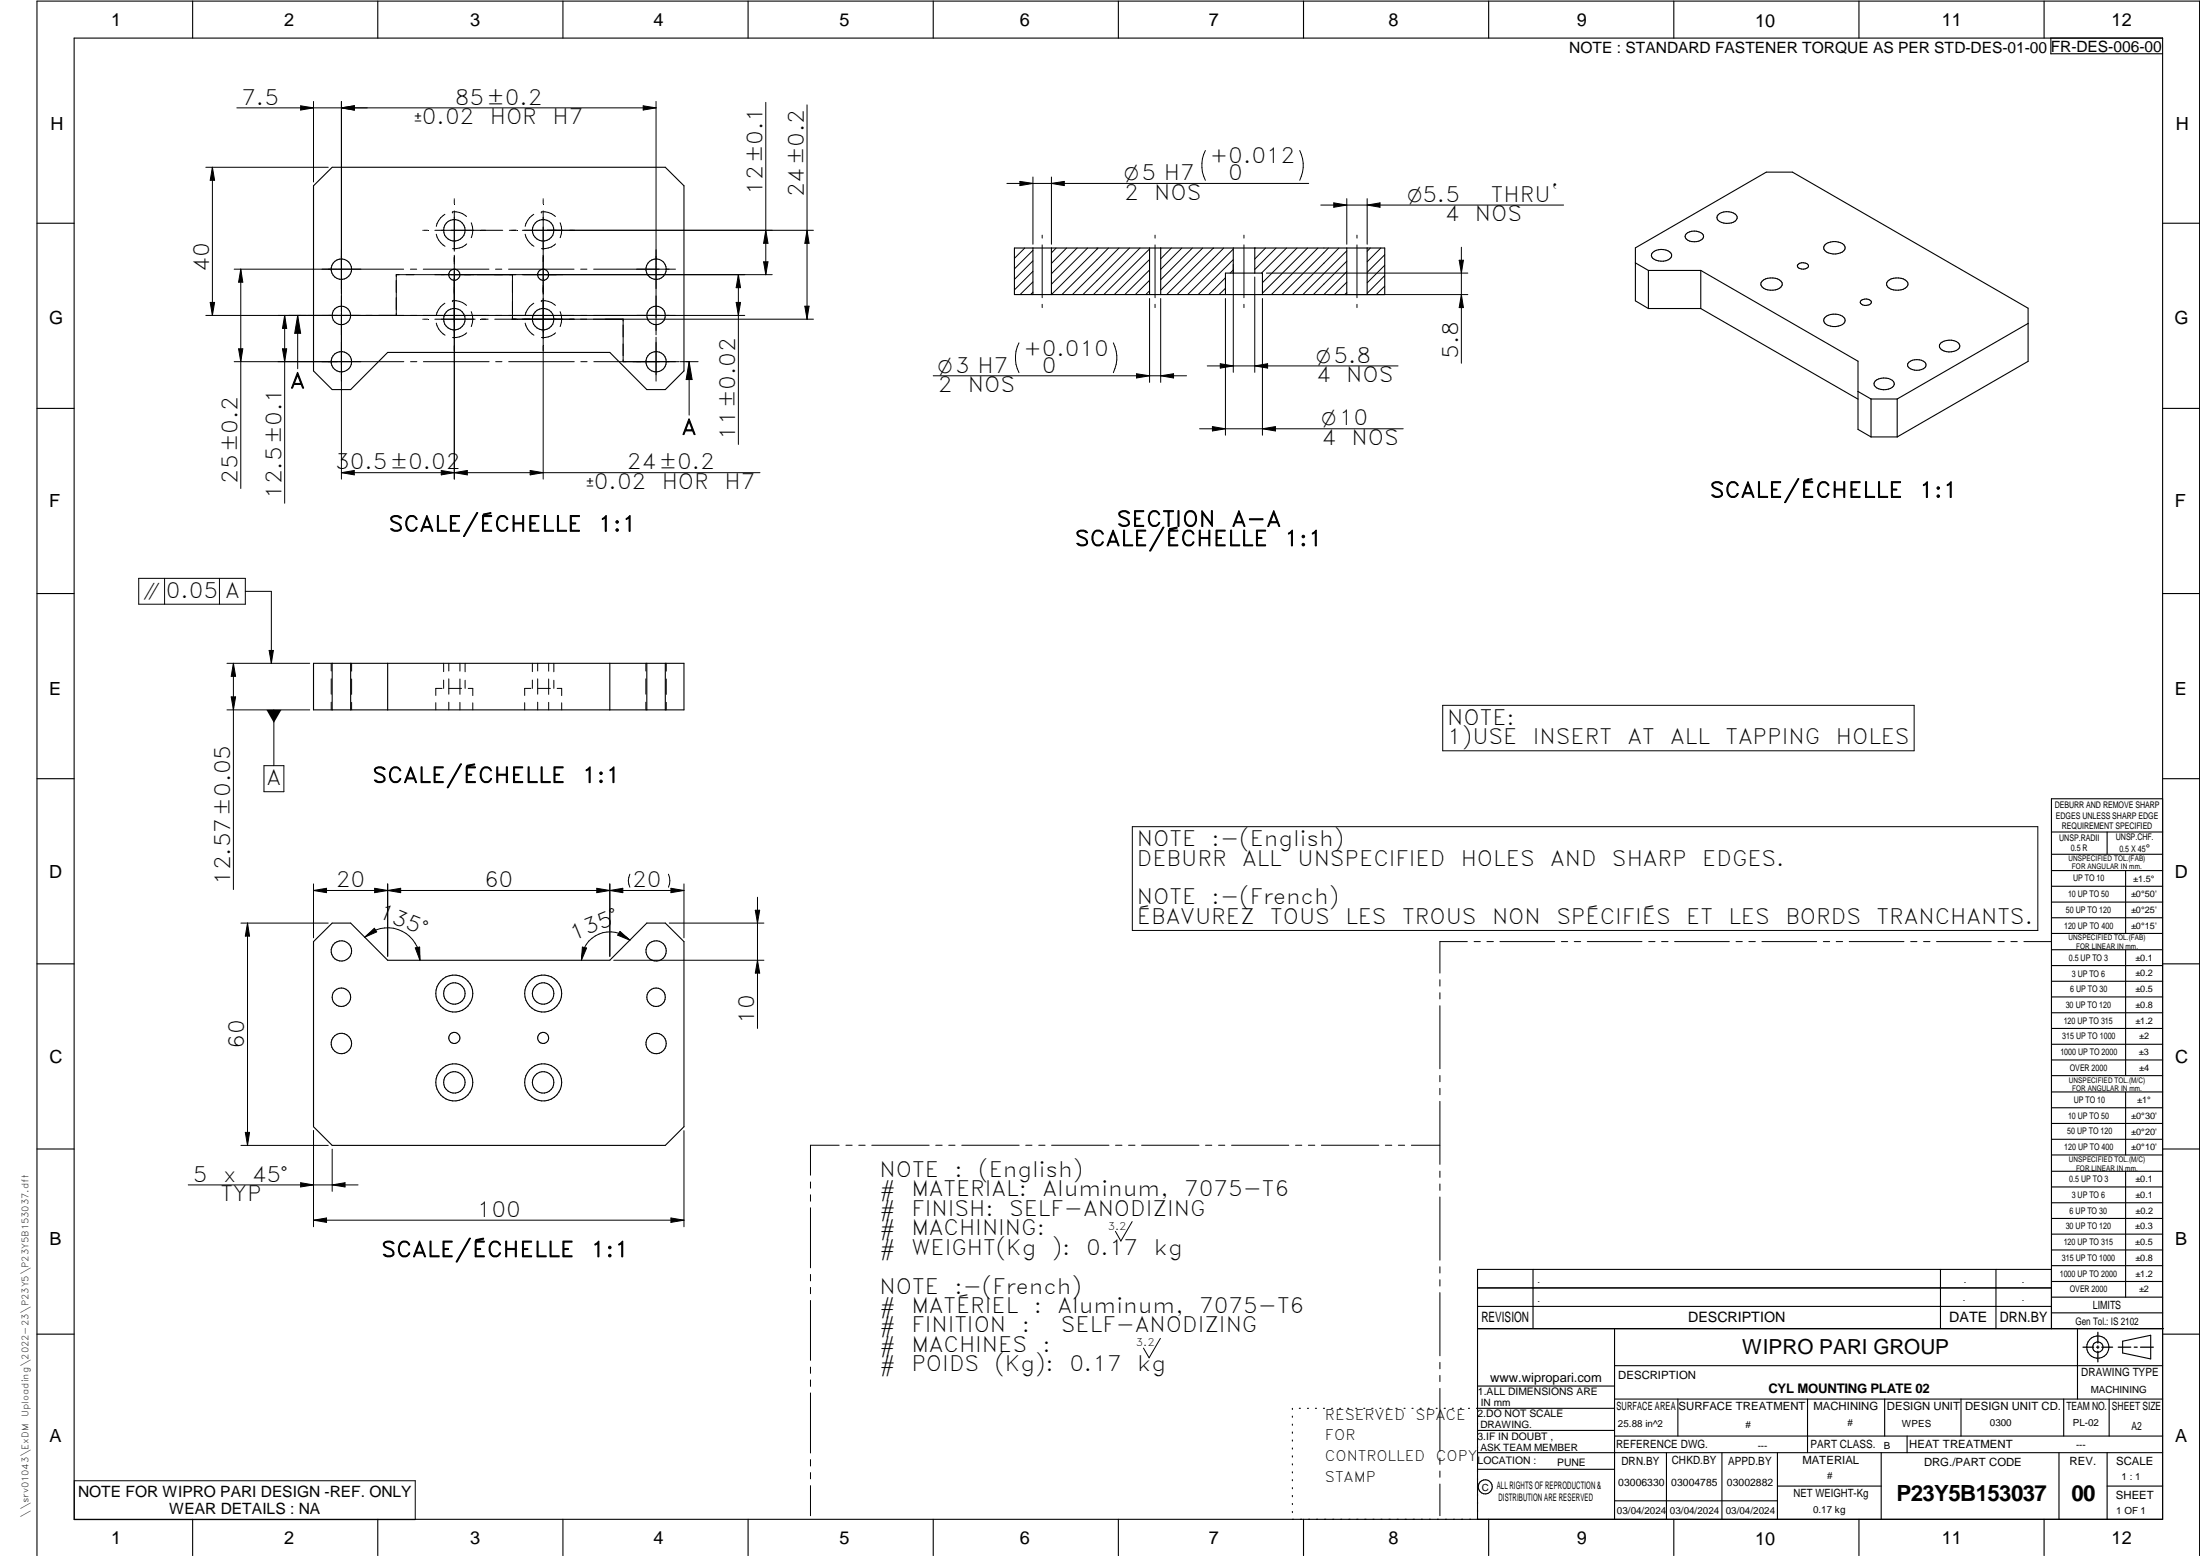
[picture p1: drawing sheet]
<svg xmlns="http://www.w3.org/2000/svg" width="594mm" height="420mm" viewBox="0 0 594 420" stroke-linecap="round" stroke-linejoin="round" font-family="sans-serif">
<g fill="none" stroke="#000" stroke-width=".3">
<path d="M20 10.3h564v400h-564zM52 .3v10M102 .3v10M152 .3v10M202 .3v10M252 .3v10M302 .3v10M352 .3v10M402 .3v10M452 .3v10M502 .3v10M552 .3v10"/>
<path d="M553.8 10.3v4.2h30.2M84.7 50.2l5-5h90l5 5v50l-5 5h-5l-10-10h-60l-10 10h-5l-5-5zM464 58a3.5 3.5 0 0 1 5.1 .5 1.92 1.92 0 0 1-2.2 1.8 3.2 3.2 0 0 1-3.2-1.2v-.8zM10 60.3h10M273.9 67h100v12.5h-100zM278.9 67v12.5M283.9 67v12.5M310.4 67v12.5M313.4 67v12.5M333 67v6.7M338.8 67v6.7M340.9 79.5v-5.8h-10v5.8"/>
<path d="M363.7 67v12.5M369.2 67v12.5M441.6 71l3.5 2M445.1 73h14.2M445.1 73v10.3M446.3 68.2a3.5 3.5 0 0 1 5.1 .5 1.98 1.98 0 0 1-2.2 1.8h-.7a2.42 2.42 0 0 1-2.6-1.5zM455.4 63.1a3.4 3.4 0 0 1 4.5 .4 1.57 1.57 0 0 1-1.7 1.7 2.56 2.56 0 0 1-3.2-1.4zM459.3 73l42.4 24.5v18.5l3.5 2M459.3 73v10.3M475.8 75.9a3.9 3.9 0 0 1 5.4 .4 1.74 1.74 0 0 1-1.8 2l-.7 .1a2.82 2.82 0 0 1-3.2-1.7zM485.7 71.3a1.69 1.69 0 0 1 2.7 .7 1.81 1.81 0 0 1-3.1-.2zM492.8 66.1a3.9 3.9 0 0 1 5.4 .4 1.69 1.69 0 0 1-1.8 2 3 3 0 0 1-3.9-1.6z"/>
<path d="M509.7 75.9a4 4 0 0 1 5.4 .4 1.74 1.74 0 0 1-1.8 2l-.7 .1a2.73 2.73 0 0 1-3.2-1.7zM584 60.3h10M445.1 83.3l-3.5-2.1v-14.3l35.4-20.4h7l63.7 36.7v14.4l-35.4 20.4M445.1 83.3h14.2M459.3 83.3l42.4 24.5M492.8 85.7a3.9 3.9 0 0 1 5.4 .4 1.69 1.69 0 0 1-1.8 2 2.99 2.99 0 0 1-3.9-1.6zM502.4 81.3a1.95 1.95 0 0 1 2.9 .1 1.69 1.69 0 0 1-2.6 .7l-.4-.5zM515.4 97.8a3.4 3.4 0 0 1 4.6 .4 1.23 1.23 0 0 1-1.1 1.6 3.3 3.3 0 0 1-3.7-.9v-.7zM524 92.7a3.9 3.9 0 0 1 5 .2 1.42 1.42 0 0 1-1.4 2 2.96 2.96 0 0 1-3.9-1.5zM547.7 87.3l-35.4 20.4M10 110.3h10M501.7 105.7l3.5 2"/>
<path d="M505.2 107.7h7.1M505.2 107.7v10.3M505.2 118h7.1M506.4 102.9a3.8 3.8 0 0 1 4.9 .2 1.42 1.42 0 0 1-1.4 2 2.94 2.94 0 0 1-3.9-1.5zM512.3 107.7v10.3M584 110.3h10M10 160.3h10M84.7 179.1h100v12.6h-100zM89.7 179.1v12.6M94.7 179.1v12.6M104.7 179.1v12.6M164.7 179.1v12.6"/>
<path d="M174.7 179.1v12.6M179.7 179.1v12.6M584 160.3h10M10 210.3h10M584 215.7h-30v143.1M584 210.3h10M554 224.7h30M554 230.7h30M554 235.1h30M554 239.3h30M569 224.7v6M574 235.1v17"/>
<path d="M84.7 254.3l5-5h5l10 10h60l10-10h5l5 5v49.9l-5 5.1h-90l-5-5.1zM554 243.6h30M554 247.8h30M554 252.1h30M554 256.5h30M574 256.5v33.9M10 260.3h10M554 260.7h30M554 265h30M554 269.2h30M554 273.5h30M554 277.7h30"/>
<path d="M584 260.3h10M554 282h30M554 286.2h30M554 290.4h30M554 294.9h30M554 299.1h30M574 294.9v17M10 310.3h10M554 303.4h30M554 307.6h30M554 311.9h30M554 316.3h30"/>
<path d="M574 316.3v34M584 310.3h10M554 320.5h30M554 324.8h30M554 329h30M554 333.2h30M554 337.5h30M399 358.8h185.2M399 352.8h155M399 347.8h155M414 342.8v16M436 358.8v51.5"/>
<path d="M524 342.8v16M539 342.8v16M554 341.8h30M554 346h30M554 350.3h30M554 354.5h30M554 342.8h-155v67.5M561 358.8v19M10 360.3h10M399 374.3h37M436 377.8h148M453.1 377.8v10"/>
<path d="M488.1 377.8v14.5M508.9 377.8v10M529.5 377.8v10M557.3 377.8v10M569.5 377.8v10M573.2 362.2l7.6-1.6v6.3l-7.6-1.6zM584 368.8h-148M584 360.3h10M349 380.3v.3M349 382.4v.3M349 384.6v.3M349 386.7v.3"/>
<path d="M349 388.8v.3M349 391v.3M349 393.1v.3M349 395.3v.3M349 397.4v.3M349 399.5v.3M350.9 380.3h.2M353.1 380.3h.2M355.2 380.3h.3M357.4 380.3h.3M359.6 380.3h.3M361.7 380.3h.3"/>
<path d="M363.9 380.3h.3M366.1 380.3h.3M368.3 380.3h.2M370.4 380.3h.3M372.6 380.3h.3M374.8 380.3h.3M376.9 380.3h.4M379.1 380.3h.3M381.3 380.3h.3M383.4 380.3h.4M385.6 380.3h.3M387.8 380.3h.3"/>
<path d="M390 380.3h.3M392.2 380.3h.3M394.3 380.3h.3M396.5 380.3h.3M398.7 380.3h37.3M399 396.7h37M399 392.3h185M399 386.2h37M436 387.8h148M450 392.3v18M465 392.3v18M480 392.3v18"/>
<path d="M508 392.3v18M515 387.8v4.5M556 392.3v18M569 392.3v18M52 410.3v9.7M102 410.3v9.7M152 410.3v9.7M202 410.3v9.7M252 410.3v9.7M302 410.3v9.7M349 401.7v.3M349 403.8v.4"/>
<path d="M349 406v.3M349 408.1v.3M352 410.3v9.7M402 410.3v9.7M436 405.3h44M452 410.3v9.7M480 401.3h28M502 410.3v9.7M552 410.3v9.7M569 401.3h15M10 420v-419.7h584v419.7"/>
<circle cx="92.2" cy="72.7" r="2.76"/>
<circle cx="122.7" cy="62.2" r="2.91"/>
<circle cx="122.7" cy="74.2" r="1.51"/>
<circle cx="146.7" cy="74.2" r="1.5"/>
<circle cx="146.7" cy="62.2" r="2.9"/>
<circle cx="177.2" cy="72.7" r="2.76"/>
<circle cx="92.2" cy="97.7" r="2.75"/>
<circle cx="92.2" cy="85.2" r="2.5"/>
<circle cx="122.7" cy="86.2" r="2.91"/>
<circle cx="146.7" cy="86.2" r="2.9"/>
<circle cx="177.2" cy="97.7" r="2.75"/>
<circle cx="177.2" cy="85.2" r="2.49"/>
<circle cx="92.2" cy="256.8" r="2.75"/>
<circle cx="177.2" cy="256.8" r="2.75"/>
<circle cx="92.2" cy="269.3" r="2.5"/>
<circle cx="122.7" cy="268.3" r="5"/>
<circle cx="122.7" cy="268.3" r="2.9"/>
<circle cx="146.7" cy="268.3" r="2.88"/>
<circle cx="146.7" cy="268.3" r="5"/>
<circle cx="177.2" cy="269.3" r="2.49"/>
<circle cx="92.2" cy="281.8" r="2.75"/>
<circle cx="122.7" cy="292.3" r="5"/>
<circle cx="122.7" cy="280.3" r="1.5"/>
<circle cx="122.7" cy="292.3" r="2.9"/>
<circle cx="146.7" cy="292.3" r="2.88"/>
<circle cx="146.7" cy="292.3" r="5"/>
<circle cx="146.7" cy="280.3" r="1.5"/>
<circle cx="177.2" cy="281.8" r="2.75"/>
<circle cx="566.5" cy="363.7" r="1.39"/>
<circle cx="566.5" cy="363.8" r="3"/>
<circle cx="401.1" cy="401.5" r="1.9"/>
</g>
<g fill="none" stroke="#000" stroke-width=".27">
<path d="M64 29.1h113.2M81.2 28.6l3.5 .5-3.5 .6zM84.7 27.4v21.7M92.2 29.1l3.5-.5v1.1zM92.2 27.4v102M173.7 28.6l3.5 .5-3.5 .6zM177.2 27.4v63M206.8 27.6v46.6M217.9 28.3v57.9M55.6 45.2h33M57.4 45.2v40M57.4 45.2l.5 3.5h-1.1z"/>
<path d="M120.1 57.9a5 5 0 0 0-2.3 3.2M122.2 57.2h.1M122.2 57.2a4.9 4.9 0 0 1 3.8 1.3M122.7 53.7v.1M122.7 53.9v1.1M122.7 56.9v10.9M144.1 57.9a5 5 0 0 0-2.3 3.2M146.2 57.2h.1M146.2 57.2a4.9 4.9 0 0 1 3.8 1.3M146.7 53.7v.1M146.7 53.9v1.1M146.7 56.9v72.5"/>
<path d="M271.9 49.5h81.5M275.4 49l3.5 .5-3.5 .6zM278.9 47.8v18.2M283.9 47.8v18.2M283.9 49.5l3.5-.5v1.1zM325.5 40.6a9 9 0 0 0 0 8.1M351 40.6a9 9 0 0 1 0 8.1M356.7 55.4h65.5M360.2 54.8l3.5 .6-3.5 .6zM363.7 53.6v12.4M369.2 55.4l3.5-.6v1.2zM369.2 53.6v12.4"/>
<path d="M65 72.7v59.2M65 72.7l.6 3.5h-1.2zM109 72.7h-45.8M110.8 72.7h1.7M114.2 62.2h.1M114.3 72.7h17.7M114.4 62.2h1.1M117.8 63.2a5 5 0 0 0 2.4 3.3M122.7 68.9v60.5M126 65.9a4.5 4.5 0 0 1-3.8 1.2M127.2 60.2a5 5 0 0 1 0 4M133.8 72.7h1.7"/>
<path d="M135.8 62.2h-18.4M137.3 72.7h17.7M137.5 62.2h2M138.4 74.2v12M141 62.2h78.7M141.8 63.2a5 5 0 0 0 2.4 3.3M150 65.9a4.5 4.5 0 0 1-3.8 1.2M151.3 60.2a5 5 0 0 1 0 4M156.8 72.7h1.7M160.3 72.7h22.1M199.4 74.2l.6 3.5h-1.2zM199.4 74.2v45.8"/>
<path d="M206.2 70.7h1.2l-.6 3.5zM206.8 62.2l.6 3.5h-1.2zM208.5 74.2h-101.5v11M217.9 62.2l.6 3.5h-1.2zM276.7 67l-2.8 2.8M278.9 78.9l-.6 .6M278.9 67.6l-5 5M278.9 70.4l-5 5M278.9 73.3l-5 5M278.9 76.1l-3.4 3.4M281.4 63.5v.8M281.4 66.1v14.3"/>
<path d="M285.2 67l-1.3 1.3M288 67l-4.1 4.1M290.9 67l-7 6.9M293.7 67l-9.8 9.8M296.5 67l-12.6 12.5M299.3 67l-12.5 12.5M302.2 67l-12.6 12.5M305 67l-12.6 12.5M307.8 67l-12.5 12.5M310.4 78.5l-1 1M310.4 75.7l-3.8 3.8M310.4 72.9l-6.7 6.6"/>
<path d="M310.4 70.1l-9.5 9.4M310.4 67.2l-12.3 12.3M311.9 63.5v.8M311.9 66.1v14.3M313.5 67l-.1 .1M316.3 67l-2.9 2.9M319.1 67l-5.7 5.7M322 67l-8.6 8.5M324.8 67l-11.4 11.4M327.6 67l-12.6 12.5M330.4 67l-12.5 12.5M330.9 75l-4.5 4.5"/>
<path d="M330.9 77.9l-1.7 1.6M333 71.4v29.1M333 67.3l-12.3 12.2M333 70.1l-9.5 9.4M333 72.9l-.8 .8M335.9 63.5v.8M335.9 66.1v14.3M338.8 74.8v25.7M339 67l-.2 .1M341.8 67l-3 2.9M342 73.7h54.4M344.6 67l-5.8 5.8"/>
<path d="M347.4 67l-6.8 6.7M350.3 67l-9.4 9.3M353.1 67l-12.2 12.2M355.9 67l-12.6 12.5M358.6 79.5h37.8M358.7 67l-12.5 12.5M361.6 67l-12.6 12.5M363.7 79l-.6 .5M363.7 76.2l-3.4 3.3M363.7 67.7l-11.9 11.8M363.7 70.5l-9 9M363.7 73.4l-6.2 6.1"/>
<path d="M366.4 63.5v.8M366.4 66.1v14.3M370 67l-.8 .9M372.9 67l-3.7 3.7M373.9 68.8l-4.7 4.7M373.9 71.6l-4.7 4.8M373.9 74.4l-4.7 4.8M373.9 77.3l-2.3 2.2M394 70.3h1.2l-.6 3.4zM394.6 79.5l.6 3.6h-1.2zM394.6 66.8v31.3M56.8 81.7h1.1l-.5 3.5z"/>
<path d="M64.4 94.2h1.2l-.6 3.5zM76.3 94.2h1.1l-.5 3.5zM76.9 85.2l.5 3.5h-1.1zM76.9 85.2v50.7M80.4 85.2v14.4M80.4 85.2l.8 4.8h-1.6zM109 97.7h-45.8M110.9 97.7h1.7M114.2 86.2h.1M114.3 97.7h17.8M114.4 86.2h1.1M117.8 87.2a5 5 0 0 0 2.4 3.3"/>
<path d="M120.1 81.9a5 5 0 0 0-2.3 3.2M122.2 81.2h.1M122.2 81.2a4.9 4.9 0 0 1 3.8 1.3M126 89.9a4.9 4.9 0 0 1-3.8 1.2M127.2 84.2a5 5 0 0 1 0 4M128.3 86.2h-10.9M131.8 86.2h-1.9M133.6 86.2h86.1M133.9 97.7h1.6M137.4 97.7h17.7M141.8 87.2a5 5 0 0 0 2.4 3.3M144.1 81.9a5 5 0 0 0-2.3 3.2"/>
<path d="M146.2 81.2h.1M146.2 81.2a4.9 4.9 0 0 1 3.8 1.3M150 89.9a4.9 4.9 0 0 1-3.8 1.2M151.3 84.2a5 5 0 0 1 0 4M156.8 97.7h1.7M160.4 97.7h23M168.3 86.2v11.5M177.2 91.1v11.8M183.7 97.7h4.8M186.1 97.7l.8 4.8h-1.6zM186.1 97.7v14.4M198.8 81.7h1.2l-.6 3.5z"/>
<path d="M201.1 85.2h-145.5M217.3 82.7h1.2l-.6 3.5zM275.2 92.6a9 9 0 0 0 0 8M281.4 82.2v.9M300.6 92.6a9 9 0 0 1 0 8M310.4 80.6v22.7M311.9 82.2v.9M313.4 80.6v22.7M326 98.8h51.5M329.5 98.2l3.5 .6-3.5 .6zM330.9 80.6v36.9M335.9 82.2v.9"/>
<path d="M338.8 98.8l3.5-.6v1.2zM340.9 80.6v36.9M366.4 82.2v.9M252 101.5h68.4M306.9 100.9l3.5 .6-3.5 .6zM313.4 101.5l3.5-.6v1.2zM323.9 115.8h55M327.4 115.2l3.5 .6-3.5 .6zM340.9 115.8l3.5-.6v1.2zM92.2 127.6l3.5-.6v1.2zM92.2 127.6h113M119.2 127v1.2l7-1.2v1.2z"/>
<path d="M143.2 127l3.5 .6-3.5 .6zM37.5 156.2h28.7v7h-28.7zM44.4 156.2v7M59.3 156.2v7M66.2 159.7h7.1v19.4M61.3 179.1h22.3M63 179.1v61.1M63 179.1l.6 3.5h-1.2zM72.7 175.6h1.1l-.5 3.5zM89.4 179.1v2.1M94.9 179.1v2.1M119.8 179.1v2.3"/>
<path d="M121.2 179.1v2.1M124.2 179.1v2.1M125.6 179.1v2.3M143.8 179.1v2.3M145.2 179.1v2.1M148.2 179.1v2.1M149.6 179.1v2.3M174.4 179.1v2.1M179.9 179.1v2.1M61.3 191.7h22.3M62.4 188.2h1.2l-.6 3.5zM73.9 191.7v15.1"/>
<path d="M89.4 183.3v4.2M89.4 189.6v2.1M94.9 183.3v4.2M94.9 189.7v2M117.7 189.7v2M119.4 185.9h-1.7v1.9M119.8 183.6v2.3M121.2 185.9h3.4M121.2 183.3v4.2M121.2 189.6v2.1M124.2 183.3v4.2M124.2 189.7v2"/>
<path d="M125.6 183.7v2.2M126.4 185.9h1.3v1.9M127.7 189.8v1.9M141.7 189.7v2M143.4 185.9h-1.7v1.9M143.8 183.6v2.3M145.2 185.9h3.4M145.2 183.3v4.2M145.2 189.6v2.1M148.2 183.3v4.2M148.2 189.7v2M149.6 183.7v2.2"/>
<path d="M150.4 185.9h1.3v1.9M151.7 189.8v1.9M174.4 183.3v4.2M174.4 189.6v2.1M179.9 183.3v4.2M179.9 189.7v2M389.6 190.5h127.3v12.2h-127.3zM71.3 206.8h5.4v7h-5.4zM84.7 238.7v14.5M101.2 239.9l7 1.1v-1.1l-7 1.1zM104.7 238.7v19.5M161.2 239.9l7 1.1v-1.1l-7 1.1z"/>
<path d="M164.7 238.7v19.5M170.1 236.1a3.9 3.9 0 0 0 0 3.5M180.5 236.1a4.2 4.2 0 0 1 0 3.5M181.2 239.9l3.5 .6-3.5 .5zM184.7 238.7v14.5M305.8 223.2h244.5v28h-244.5zM65.1 249.3h23.5M66.8 249.3v60M66.8 249.3l.6 3.5h-1.2zM84.7 240.5l3.5-.6v1.1zM84.7 240.5h100M98.5 253.1a8.7 8.7 0 0 1 9.5-1.9 8.7 8.7 0 0 1 5.4 8.1"/>
<path d="M98.5 253.1l2.6-2.4 .6 .9zM112.1 255.9l1.2-.2 .1 3.6zM157.3 255.7l1.1 .3-1.4 3.3zM165.7 259.3h40.6M167.4 251.5l2.7 2.4-3.3-1.4zM170.1 253.9a7.6 7.6 0 0 0-7.8-1.9 7.6 7.6 0 0 0-5.2 6.1M180.7 249.3h25.6M204 245.8h1.1l-.6 3.5zM204.5 259.3l.6 3.5h-1.1zM204.5 242.3v35.4M396.2 254.3h-7.4v8.5M398.1 254.3h1.6"/>
<path d="M401.5 254.3h1.8M405 254.3h14.8M421.6 254.3h1.7M425.1 254.3h1.7M428.6 254.3h14.8M445.2 254.3h1.7M448.7 254.3h1.7M452.2 254.3h14.8M468.8 254.3h1.7M472.3 254.3h1.7M475.8 254.3h14.8M492.4 254.3h1.7"/>
<path d="M495.8 254.3h1.8M499.4 254.3h14.7M516 254.3h1.6M519.4 254.3h1.8M522.9 254.3h14.8M539.5 254.3h1.7M543 254.3h1.7M546.5 254.3h7.4M388.8 264.5v1.8M388.8 268.1v1.6M388.8 271.6v17M388.8 290.4v1.7"/>
<path d="M388.8 293.9v1.7M388.8 297.4v17M50.8 320h45.9M65.1 309.3h23.5M66.2 305.8h1.2l-.6 3.5zM81.2 319.4l3.5 .6-3.5 .5zM84.7 305.3v26M89.7 310.3v11.4M89.7 320l3.5-.6v1.1zM184.7 305.3v26M218.9 319.2v1.6M226.6 309.2h-7.7v8.1"/>
<path d="M228.4 309.2h1.7M231.9 309.2h1.7M235.4 309.2h15.5M252.7 309.2h1.7M256.2 309.2h1.7M259.7 309.2h15.5M277 309.2h1.7M280.5 309.2h1.7M284 309.2h15.5M301.2 309.2h1.8M304.8 309.2h1.7M308.3 309.2h15.5"/>
<path d="M325.5 309.2h1.7M329.1 309.2h1.6M332.6 309.2h15.4M349.8 309.2h1.7M353.3 309.2h1.7M356.8 309.2h15.5M374.1 309.2h1.7M377.6 309.2h1.7M381.1 309.2h7.7M388.8 316.2v1.7M388.8 319.7v1.7M84.7 329.5l3.5-.6v1.2z"/>
<path d="M84.7 329.5h100M181.2 328.9l3.5 .6-3.5 .6zM218.9 322.6v1.8M218.9 326.1v16.2M305.7 329.9l-3 5.2-1.5-2.6M388.8 323.2v17.1M218.9 344.1v1.8M218.9 347.6v1.7M218.9 351.2v16.1M388.8 342.1v1.6M388.8 345.6v1.7M388.8 349v17.1"/>
<path d="M218.9 369.1v1.7M218.9 372.6v1.8M218.9 376.1v16.2M313.3 361.4l-3 5.2-1.5-2.6M388.8 367.9v1.7M388.8 371.4v1.7M388.8 374.9v17M20.1 399.8h92v10.5h-92zM218.9 394.1v1.8M218.9 397.6v1.7M388.8 393.7v1.7M388.8 397.2v1.7"/>
<path d="M218.9 401.2v8.1M388.8 400.7v8.6"/>
</g>
<path d="M566.5 359.7v3M562.5 363.8h2.9M566.1 363.8h.7M566.5 363.4v.7M566.5 364.9v2.8M567.6 363.8h2.9M572 363.8h3.4M576.3 363.8h.8M578 363.8h3.5" fill="none" stroke="#000" stroke-width=".34"/>
<g fill="#000">
<path d="M81.2 28.6l3.5 .5-3.5 .6zM92.2 29.1l3.5-.5v1.1zM173.7 28.6l3.5 .5-3.5 .6zM57.4 45.2l.5 3.5h-1.1zM275.4 49l3.5 .5-3.5 .6zM283.9 49.5l3.5-.5v1.1zM360.2 54.8l3.5 .6-3.5 .6zM369.2 55.4l3.5-.6v1.2zM65 72.7l.6 3.5h-1.2zM199.4 74.2l.6 3.5h-1.2zM206.2 70.7h1.2l-.6 3.5zM206.8 62.2l.6 3.5h-1.2z"/>
<path d="M217.9 62.2l.6 3.5h-1.2zM394 70.3h1.2l-.6 3.4zM56.8 81.7h1.1l-.5 3.5zM64.4 94.2h1.2l-.6 3.5zM76.9 85.2l.5 3.5h-1.1zM76.3 94.2h1.1l-.5 3.5zM80.4 85.2l.8 4.8h-1.6zM198.8 81.7h1.2l-.6 3.5zM217.3 82.7h1.2l-.6 3.5zM329.5 98.2l3.5 .6-3.5 .6zM338.8 98.8l3.5-.6v1.2zM394.6 79.5l.6 3.6h-1.2z"/>
<path d="M186.1 97.7l.8 4.8h-1.6zM306.9 100.9l3.5 .6-3.5 .6zM313.4 101.5l3.5-.6v1.2zM327.4 115.2l3.5 .6-3.5 .6zM340.9 115.8l3.5-.6v1.2zM92.2 127.6l3.5-.6v1.2zM119.2 127l3.5 .6-3.5 .6zM122.7 127.6l3.5-.6v1.2zM143.2 127l3.5 .6-3.5 .6zM72.7 175.6h1.1l-.5 3.5zM63 179.1l.6 3.5h-1.2zM62.4 188.2h1.2l-.6 3.5z"/>
<path d="M72 191.7h4l-2.1 3.5zM84.7 240.5l3.5-.6v1.1zM101.2 239.9l3.5 .6-3.5 .5zM104.7 240.5l3.5-.6v1.1zM161.2 239.9l3.5 .6-3.5 .5zM164.7 240.5l3.5-.6v1.1zM181.2 239.9l3.5 .6-3.5 .5zM66.8 249.3l.6 3.5h-1.2zM98.5 253.1l2.6-2.4 .6 .9zM112.1 255.9l1.2-.2 .1 3.6zM157.3 255.7l1.1 .3-1.4 3.3zM167.4 251.5l2.7 2.4-3.3-1.4z"/>
<path d="M204 245.8h1.1l-.6 3.5zM204.5 259.3l.6 3.5h-1.1zM66.2 305.8h1.2l-.6 3.5zM81.2 319.4l3.5 .6-3.5 .5zM84.7 329.5l3.5-.6v1.2zM89.7 320l3.5-.6v1.1zM181.2 328.9l3.5 .6-3.5 .6z"/>
</g>
<g font-size="6">
<text x="512.1" y="405.2">P23Y5B153037</text>
<text x="559.4" y="405.2">00</text>
</g>
<g font-size="5.7">
<text x="65.2" y="28.3">7.5</text>
<text x="122.8" y="28.3">85±0.2</text>
<text x="132.2" y="33.5">HOR</text>
<text x="149.2" y="33.5">H7</text>
<text x="326.7" y="44.1">+0.012</text>
<text x="205.9" y="52.6" transform="rotate(-90 205.9 52.6)">12±0.1</text>
<text x="217" y="53.3" transform="rotate(-90 217 53.3)">24±0.2</text>
<text x="303.6" y="53.9">2</text>
<text x="311.7" y="53.9">NOS</text>
<text x="331.7" y="48.7">0</text>
<text x="390.1" y="59.7">4</text>
<text x="398.3" y="59.7">NOS</text>
<text x="402.6" y="54.5">THRU`</text>
<text x="56.5" y="73.4" transform="rotate(-90 56.5 73.4)">40</text>
<text x="276.4" y="96.1">+0.010</text>
<text x="281.3" y="100.6">0</text>
<text x="393.7" y="96.9" transform="rotate(-90 393.7 96.9)">5.8</text>
<text x="78.4" y="104.8">A</text>
<text x="253.2" y="105.9">2</text>
<text x="261.4" y="105.9">NOS</text>
<text x="355.4" y="103.2">4</text>
<text x="363.5" y="103.2">NOS</text>
<text x="184.1" y="117.3">A</text>
<text x="198.5" y="118.8" transform="rotate(-90 198.5 118.8)">11±0.02</text>
<text x="356.8" y="120.1">4</text>
<text x="364.9" y="120.1">NOS</text>
<text x="64.1" y="130.7" transform="rotate(-90 64.1 130.7)">25±0.2</text>
<text x="90.5" y="126.7">30.5±0.02</text>
<text x="169.2" y="126.7">24±0.2</text>
<text x="178.7" y="132">HOR</text>
<text x="195.6" y="132">H7</text>
<text x="76" y="134.7" transform="rotate(-90 76 134.7)">12.5±0.1</text>
<text x="461.7" y="134.3">SCALE/ÉCHELLE</text>
<text x="518.2" y="134.3">1:1</text>
<text x="104.9" y="143.5">SCALE/ÉCHELLE</text>
<text x="161.5" y="143.5">1:1</text>
<text x="301.5" y="142.2">SECTION</text>
<text x="332.6" y="142.2">A-A</text>
<text x="290.2" y="147.4">SCALE/ÉCHELLE</text>
<text x="346.8" y="147.4">1:1</text>
<text x="44.8" y="161.4">0.05 A</text>
<text x="390.8" y="195.7">NOTE:</text>
<text x="390.8" y="201">1)USE</text>
<text x="414" y="201">INSERT</text>
<text x="439.5" y="201">AT</text>
<text x="451" y="201">ALL</text>
<text x="465.9" y="201">TAPPING</text>
<text x="495.8" y="201">HOLES</text>
<text x="72" y="212">A</text>
<text x="100.5" y="211.3">SCALE/ÉCHELLE</text>
<text x="157.1" y="211.3">1:1</text>
<text x="307" y="228.5">NOTE</text>
<text x="307" y="233.7">DEBURR</text>
<text x="327.2" y="228.5">:-(English)</text>
<text x="335.4" y="233.7">ALL</text>
<text x="350.3" y="233.7">UNSPECIFIED</text>
<text x="394.4" y="233.7">HOLES</text>
<text x="418.6" y="233.7">AND</text>
<text x="435.3" y="233.7">SHARP</text>
<text x="459.7" y="233.7">EDGES.</text>
<text x="62.1" y="239" transform="rotate(-90 62.1 239)">12.57±0.05</text>
<text x="90.7" y="239.6">20</text>
<text x="130.7" y="239.6">60</text>
<text x="170.7" y="239.6">20</text>
<text x="307" y="244.2">NOTE</text>
<text x="327.2" y="244.2">:-(French)</text>
<text x="101.8" y="247.7" transform="rotate(22 101.8 247.7)">135°</text>
<text x="307" y="249.5">ÉBAVUREZ</text>
<text x="343" y="249.5">TOUS</text>
<text x="363.3" y="249.5">LES</text>
<text x="378.6" y="249.5">TROUS</text>
<text x="402.9" y="249.5">NON</text>
<text x="420.3" y="249.5">SPÉCIFIÉS</text>
<text x="455.3" y="249.5">ET</text>
<text x="466.7" y="249.5">LES</text>
<text x="482.1" y="249.5">BORDS</text>
<text x="506.7" y="249.5">TRANCHANTS.</text>
<text x="154.9" y="254.1" transform="rotate(-22 154.9 254.1)">135°</text>
<text x="203.7" y="276.5" transform="rotate(-90 203.7 276.5)">10</text>
<text x="65.9" y="283.2" transform="rotate(-90 65.9 283.2)">60</text>
<text x="237.5" y="317.8">NOTE</text>
<text x="257.7" y="317.8">:</text>
<text x="264.1" y="317.8">(English)</text>
<text x="52.1" y="319.1">5</text>
<text x="60.2" y="319.1">x</text>
<text x="68" y="319.1">45°</text>
<text x="237.5" y="323">#</text>
<text x="246.1" y="323">MATERIAL:</text>
<text x="281.5" y="323">Aluminum,</text>
<text x="319.8" y="323">7075-T6</text>
<text x="59.5" y="324.3">TYP</text>
<text x="128.8" y="328.6">100</text>
<text x="237.5" y="328.3">#</text>
<text x="246.1" y="328.3">FINISH:</text>
<text x="272.5" y="328.3">SELF-ANODIZING</text>
<text x="237.5" y="333.5">#</text>
<text x="246.1" y="333.5">MACHINING:</text>
<text x="102.9" y="339.4">SCALE/ÉCHELLE</text>
<text x="159.5" y="339.4">1:1</text>
<text x="237.5" y="338.8">#</text>
<text x="246.1" y="338.8">WEIGHT(Kg</text>
<text x="284" y="338.8">):</text>
<text x="293.3" y="338.8">0.17</text>
<text x="311.6" y="338.8">kg</text>
<text x="237.5" y="349.3">NOTE</text>
<text x="257.7" y="349.3">:-(French)</text>
<text x="237.5" y="354.5">#</text>
<text x="237.5" y="359.8">#</text>
<text x="246.1" y="359.8">FINITION</text>
<text x="246.1" y="354.5">MATÉRIEL</text>
<text x="275.9" y="359.8">:</text>
<text x="279.2" y="354.5">:</text>
<text x="285.6" y="354.5">Aluminum,</text>
<text x="286.5" y="359.8">SELF-ANODIZING</text>
<text x="323.8" y="354.5">7075-T6</text>
<text x="237.5" y="365">#</text>
<text x="246.1" y="365">MACHINES</text>
<text x="281.5" y="365">:</text>
<text x="237.5" y="370.3">#</text>
<text x="246.1" y="370.3">POIDS</text>
<text x="268.5" y="370.3">(Kg):</text>
<text x="288.8" y="370.3">0.17</text>
<text x="307.1" y="370.3">kg</text>
</g>
<text font-size="5.6" x="470.5" y="365.5">WIPRO PARI GROUP</text>
<g font-size="5.4">
<text x="111.8" y="33.5">u0.02</text>
<text x="303.6" y="48.7">O5 H7</text>
<text x="380.1" y="54.5">O5.5</text>
<text x="253.2" y="100.6">O3 H7</text>
<text x="355.4" y="97.9">O5.8</text>
<text x="356.8" y="114.9">O10</text>
<text x="158.3" y="132">u0.02</text>
<text x="38.7" y="161.4">i</text>
</g>
<g font-size="4.9">
<text x="30" y="6.9">1</text>
<text x="76.7" y="6.9">2</text>
<text x="127" y="6.9">3</text>
<text x="176.5" y="6.9">4</text>
<text x="226.7" y="6.9">5</text>
<text x="275.4" y="6.9">6</text>
<text x="326.4" y="6.9">7</text>
<text x="375" y="6.9">8</text>
<text x="425.8" y="6.9">9</text>
<text x="473.9" y="7.3">10</text>
<text x="524.3" y="6.9">11</text>
<text x="570.2" y="6.9">12</text>
<text x="13.6" y="35.1">H</text>
<text x="587.6" y="35.1">H</text>
<text x="13.2" y="87.5">G</text>
<text x="587.2" y="87.5">G</text>
<text x="13.2" y="137">F</text>
<text x="587.2" y="137">F</text>
<text x="13.2" y="187.6">E</text>
<text x="587.2" y="187.6">E</text>
<text x="13.2" y="237">D</text>
<text x="587.2" y="237">D</text>
<text x="13.4" y="287.1">C</text>
<text x="587.4" y="287.1">C</text>
<text x="13.4" y="336.2">B</text>
<text x="587.4" y="336.2">B</text>
<text x="13.4" y="389.3">A</text>
<text x="587.4" y="389.3">A</text>
<text x="30" y="416.9">1</text>
<text x="76.7" y="416.9">2</text>
<text x="127" y="416.9">3</text>
<text x="176.5" y="416.9">4</text>
<text x="226.7" y="416.9">5</text>
<text x="275.4" y="416.9">6</text>
<text x="326.4" y="416.9">7</text>
<text x="375" y="416.9">8</text>
<text x="425.8" y="416.9">9</text>
<text x="473.9" y="417.3">10</text>
<text x="524.3" y="416.9">11</text>
<text x="570.2" y="416.9">12</text>
</g>
<g font-size="4.2">
<text x="423.7" y="14.3">NOTE : STANDARD FASTENER TORQUE AS PER STD-DES-01-00</text>
<text x="553.8" y="14">FR-DES-006-00</text>
<text x="21.1" y="404.3">NOTE FOR WIPRO PARI DESIGN -REF. ONLY</text>
<text x="45.7" y="408.8">WEAR DETAILS : NA</text>
</g>
<g font-size="3.9">
<text x="400" y="357.1">REVISION</text>
<text x="455.9" y="357.1">DESCRIPTION</text>
<text x="526.4" y="357.1">DATE</text>
<text x="540" y="357.1">DRN.BY</text>
<text x="357.8" y="383.3">RESERVED</text>
<text x="382.3" y="383.3">SPACE</text>
<text x="357.8" y="388.9">FOR</text>
<text x="357.8" y="394.5">CONTROLLED</text>
<text x="387.8" y="394.5">COPY</text>
<text x="357.8" y="400">STAMP</text>
</g>
<text font-size="3.6" x="477.5" y="376.1">CYL MOUNTING PLATE 02</text>
<text font-size="3.5" x="402.4" y="373.3">www.wipropari.com</text>
<g font-size="3.1">
<text x="565.1" y="353.5">LIMITS</text>
<text x="562" y="371.7">DRAWING TYPE</text>
<text x="437" y="372.3">DESCRIPTION</text>
<text x="436.5" y="380.8">SURFACE AREA</text>
<text x="453.3" y="380.8">SURFACE TREATMENT</text>
<text x="489.7" y="380.8">MACHINING</text>
<text x="509.5" y="380.8">DESIGN UNIT</text>
<text x="530.6" y="380.8">DESIGN UNIT CD.</text>
<text x="558" y="380.6">TEAM NO.</text>
<text x="570.3" y="380.7">SHEET SIZE</text>
<text x="575.6" y="386.1">A2</text>
<text x="436.4" y="391.1">REFERENCE DWG.</text>
<text x="437.8" y="395.5">DRN.BY</text>
<text x="451.4" y="395.4">CHKD.BY</text>
<text x="466.6" y="395.5">APPD.BY</text>
<text x="486.7" y="395.4">MATERIAL</text>
<text x="488.9" y="390.9">PART CLASS.</text>
<text x="515.6" y="390.9">HEAT TREATMENT</text>
<text x="519.6" y="395.9">DRG./PART CODE</text>
<text x="558.9" y="395.5">REV.</text>
<text x="571.4" y="395.6">SCALE</text>
<text x="484.3" y="404.2">NET WEIGHT-Kg</text>
<text x="571.4" y="404.7">SHEET</text>
</g>
<text font-size="3" x="579.5" y="230.1">°</text>
<g font-size="2.8">
<text x="299.1" y="332.1">3.2</text>
<text x="560.4" y="357.7">Gen Tol.: IS 2102</text>
<text x="306.7" y="363.6">3.2</text>
<text x="399.1" y="376.6">1.ALL DIMENSIONS ARE</text>
<text x="399" y="382.7">2.DO NOT SCALE</text>
<text x="399" y="388.7">3.IF IN DOUBT ,</text>
<text x="399" y="395.4">LOCATION :</text>
<text x="420.5" y="396">PUNE</text>
<text x="404.2" y="402">ALL RIGHTS OF REPRODUCTION &amp;</text>
<text x="437" y="401.2">03006330</text>
<text x="451.3" y="401.2">03004785</text>
<text x="466.3" y="401.2">03002882</text>
<text x="404.7" y="405.4">DISTRIBUTION ARE RESERVED</text>
</g>
<g font-size="2.7">
<text x="564.6" y="376.2">MACHINING</text>
<text x="399.9" y="379.7">IN mm</text>
<text x="399.7" y="385.7">DRAWING.</text>
<text x="436.9" y="385.4">25.88 in^2</text>
<text x="471.4" y="385.5">#</text>
<text x="498.9" y="385">#</text>
<text x="513.6" y="385.3">WPES</text>
<text x="537.3" y="385.1">0300</text>
<text x="559.7" y="385.1">PL-02</text>
<text x="399.7" y="391.8">ASK TEAM MEMBER</text>
<text x="474.6" y="391.2">---</text>
<text x="508.7" y="391.2">B</text>
<text x="560.6" y="391.1">---</text>
<text x="493.4" y="399.5">#</text>
<text x="572.8" y="399.7">1 : 1</text>
<text x="400.1" y="402.5">C</text>
<text x="436.6" y="408.7">03/04/2024</text>
<text x="450.9" y="408.8">03/04/2024</text>
<text x="466" y="408.9">03/04/2024</text>
<text x="489.6" y="408.5">0.17 kg</text>
<text x="571.4" y="408.7">1 OF 1</text>
</g>
<g font-size="2.5">
<text x="554.9" y="218.3">DEBURR AND REMOVE SHARP</text>
<text x="555.2" y="221">EDGES UNLESS SHARP EDGE</text>
<text x="556.1" y="227.1">UNSP.RADII</text>
<text x="556.8" y="223.8">REQUIREMENT SPECIFIED</text>
<text x="571.4" y="226.9">UNSP.CHF.</text>
<text x="559.2" y="229.9">0.5 R</text>
<text x="572.3" y="230.1">0.5 X 45</text>
<text x="559.8" y="238">UP TO 10</text>
<text x="576.1" y="238.1">±1.5°</text>
<text x="558.5" y="242.2">10 UP TO 50</text>
<text x="575.5" y="242.3">±0°50'</text>
<text x="557.4" y="250.7">120 UP TO 400</text>
<text x="557.9" y="246.5">50 UP TO 120</text>
<text x="575.5" y="250.7">±0°15'</text>
<text x="575.5" y="246.5">±0°25'</text>
<text x="558.7" y="259.4">0.5 UP TO 3</text>
<text x="559.5" y="263.7">3 UP TO 6</text>
<text x="576.6" y="263.6">±0.2</text>
<text x="576.6" y="259.4">±0.1</text>
<text x="559" y="267.9">6 UP TO 30</text>
<text x="576.6" y="267.9">±0.5</text>
<text x="557.8" y="272.2">30 UP TO 120</text>
<text x="576.6" y="272.2">±0.8</text>
<text x="556.9" y="280.7">315 UP TO 1000</text>
<text x="557.3" y="276.4">120 UP TO 315</text>
<text x="576.6" y="276.4">±1.2</text>
<text x="577.7" y="280.7">±2</text>
<text x="556.4" y="284.9">1000 UP TO 2000</text>
<text x="577.6" y="284.9">±3</text>
<text x="558.9" y="289.2">OVER 2000</text>
<text x="577.7" y="289.3">±4</text>
<text x="560" y="297.9">UP TO 10</text>
<text x="577.1" y="297.9">±1°</text>
<text x="558.5" y="302.1">10 UP TO 50</text>
<text x="575.5" y="302.1">±0°30'</text>
<text x="557.4" y="310.6">120 UP TO 400</text>
<text x="558.2" y="306.3">50 UP TO 120</text>
<text x="575.5" y="310.6">±0°10'</text>
<text x="575.5" y="306.4">±0°20'</text>
<text x="558.8" y="319.2">0.5 UP TO 3</text>
<text x="559.4" y="323.4">3 UP TO 6</text>
<text x="576.6" y="319.2">±0.1</text>
<text x="576.6" y="323.5">±0.1</text>
<text x="558.9" y="327.7">6 UP TO 30</text>
<text x="576.7" y="327.7">±0.2</text>
<text x="557.8" y="332">30 UP TO 120</text>
<text x="576.6" y="332">±0.3</text>
<text x="556.8" y="340.5">315 UP TO 1000</text>
<text x="557.3" y="336.3">120 UP TO 315</text>
<text x="576.6" y="336.3">±0.5</text>
<text x="576.6" y="340.5">±0.8</text>
<text x="415.2" y="346.4">.</text>
<text x="530.3" y="346.5">.</text>
<text x="545.9" y="346.4">.</text>
<text x="556.2" y="344.7">1000 UP TO 2000</text>
<text x="576.6" y="344.7">±1.2</text>
<text x="415.2" y="351.5">.</text>
<text x="530" y="351.3">.</text>
<text x="545.9" y="351.4">.</text>
<text x="558.9" y="349">OVER 2000</text>
<text x="577.6" y="349">±2</text>
</g>
<g font-size="2.4">
<text x="7.7" y="382.7" transform="rotate(-90 7.7 382.7)">Uploading\2022-23\P23Y5\P23Y5B153037.dft</text>
<text x="7.7" y="409.8" transform="rotate(-90 7.7 409.8)">\\srv01043\ExDM</text>
</g>
<g font-size="2.1">
<text x="558.5" y="232.4">UNSPECIFIED TOL.(FAB)</text>
<text x="559.5" y="234.7">FOR ANGULAR IN mm.</text>
<text x="558.6" y="253.9">UNSPECIFIED TOL.(FAB)</text>
<text x="560.7" y="256.3">FOR LINEAR IN mm.</text>
<text x="558.7" y="292.3">UNSPECIFIED TOL.(M/C)</text>
<text x="559.6" y="294.7">FOR ANGULAR IN mm.</text>
<text x="558.7" y="313.7">UNSPECIFIED TOL.(M/C)</text>
<text x="560.6" y="316.1">FOR LINEAR IN mm.</text>
</g>
</svg>
